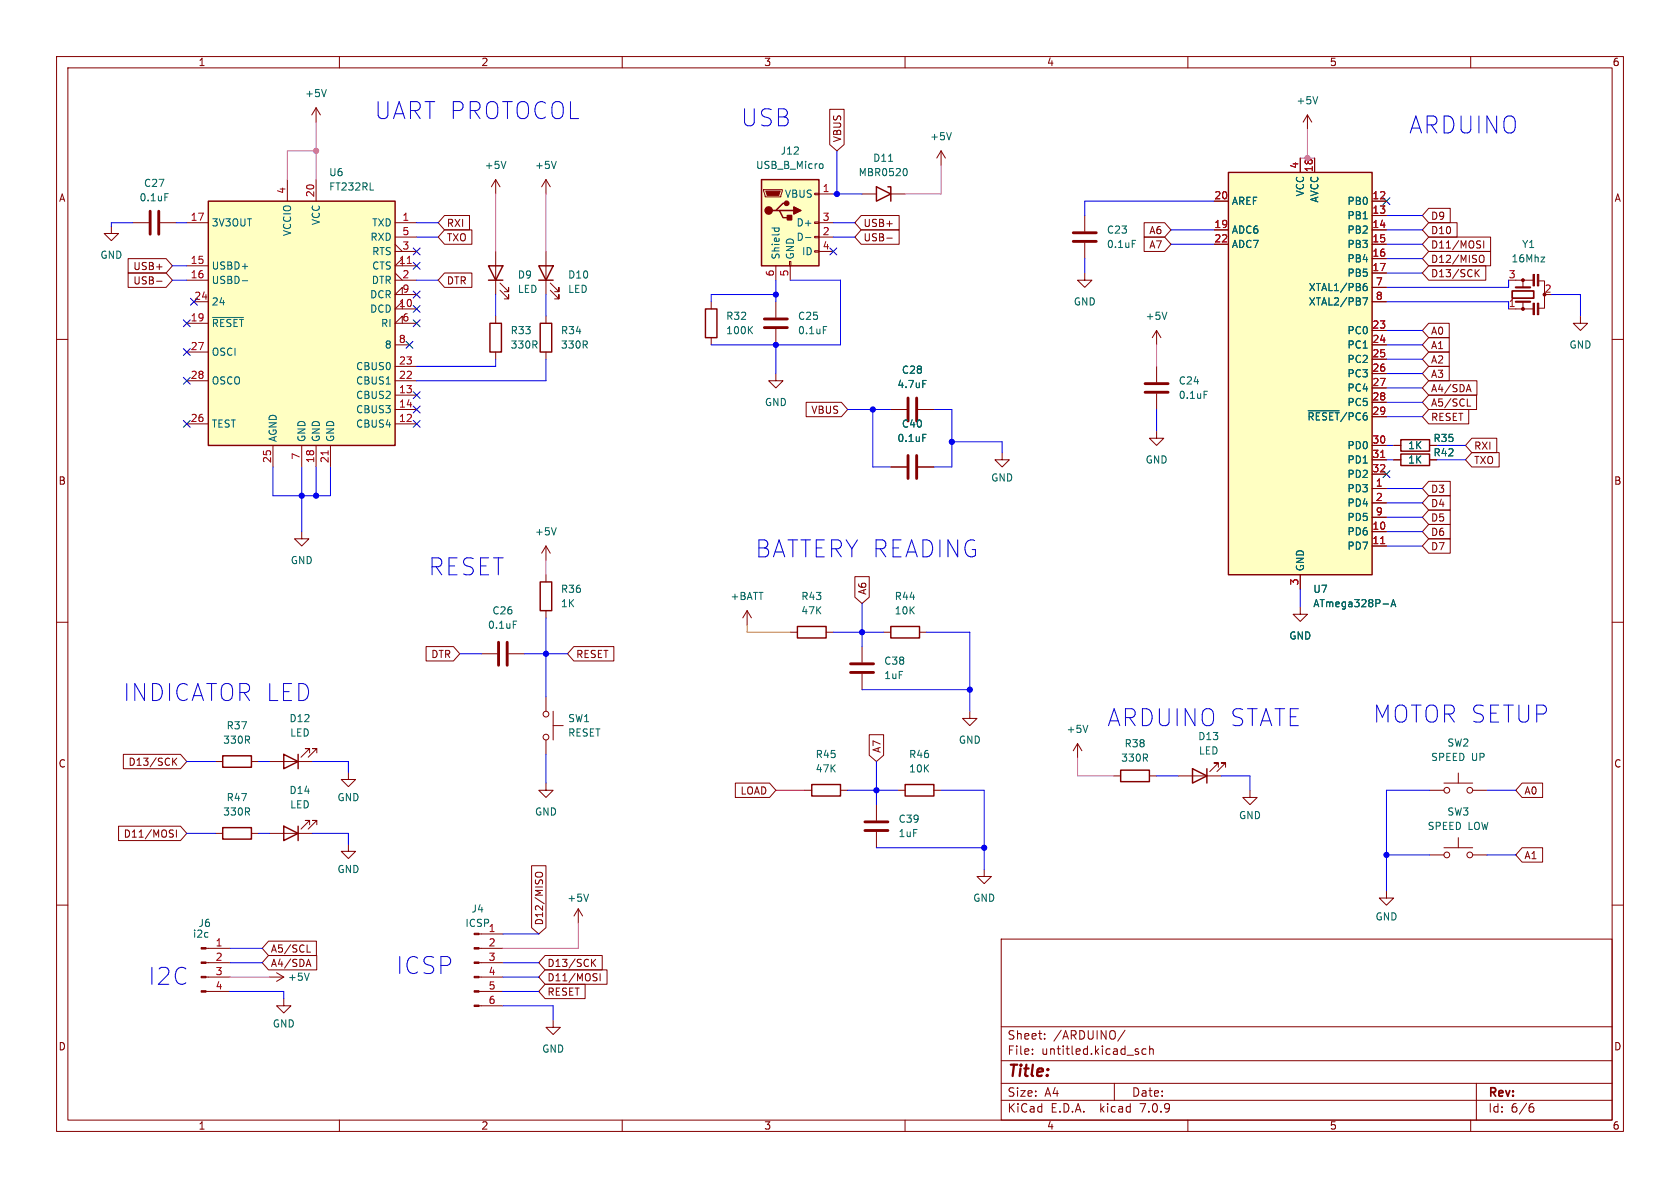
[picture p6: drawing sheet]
<svg xmlns="http://www.w3.org/2000/svg" width="297mm" height="210mm" viewBox="0 0 297 210" stroke-linecap="round" stroke-linejoin="round" font-family="sans-serif">
<g fill="none" stroke="#840000" stroke-width=".18">
<path d="M10 10h277v190h-277zM12 12h273v186h-273zM55.9 19.1v2.5M55.9 19.1l-.8 1.2M55.9 19.1l.7 1.2M60 10v2M110 10v2M146.7 19.3h2.5v6.3l-1.2 1.1-1.3-1.1zM160 10v2M210 10v2M260 10v2M23.5 39.4h2.8"/>
<path d="M28.3 39.4h2.8M33 39.4h3.8M50.8 31.8v3.8M55.9 31.8v3.8M69.8 39.4h3.9M78.6 38.1h4.4v2.5h-4.4l-1.1-1.2zM87.6 31.8l-.7 1.2M87.6 31.8v2.5M87.6 31.8l.8 1.2M96.5 31.8l-.7 1.2M96.5 31.8v2.5M96.5 31.8l.8 1.2"/>
<path d="M135 33.5h3.3v.3l-.3 1h-2.7zM144 39.2h.8v.3h-.8zM144 34.2h.8v.2h-.8zM144.8 34.3h2.5M144.8 39.4h2.5M152.2 38.1h6.8v2.5h-6.8l-1.1-1.2zM152.4 34.3h2.5M157.5 34.3h2.5M166.4 26.7l-.8 1.2M166.4 26.7v2.5M166.4 26.7l.7 1.2M191.8 38.1v2.8"/>
<path d="M202.3 39.4h3.6l1.1 1.2-1.1 1.3h-3.6zM214.6 35.6h2.6M229.9 27.9v2.6M231.1 20.3l-.7 1.3M231.1 20.3v2.6M231.1 20.3l.8 1.3M232.4 27.9v2.6M242.6 35.6h2.5M242.6 38.1h2.5M252.6 39.4h5v2.5h-5l-1.1-1.3zM252.6 36.8h3.8v2.6h-3.8l-1.1-1.3zM10 60h2"/>
<path d="M19.7 40v1.3h1.3l-1.3 1.2-1.3-1.2h1.3M22.7 48.3h6.7l1.1 1.2-1.1 1.3h-6.7zM22.7 45.7h6.7l1.1 1.3-1.1 1.3h-6.7zM27.7 49.7h.9M33 49.5h3.8M33 47h3.8M33 57.2h3.8M34.3 53.3h2.5M69.8 49.5h3.9M69.8 41.9h3.9M69.8 44.5h3.9M69.8 48.3l1.3 1.2"/>
<path d="M69.8 43.2l1.3 1.3M71.1 54.6v-1.3l-1.3 1.3h3.9M71.1 47v-1.3l-1.3 1.3h3.9M71.1 57.2v-1.3l-1.3 1.3h3.9M71.1 52.1v-1.3l-1.3 1.3h3.9M78.6 40.6h4.8v2.6h-4.8l-1.1-1.3zM78.6 48.3h4.8v2.5h-4.8l-1.1-1.3zM87.6 44.5v7.6M87.6 55.9v1.3M88.4 51.3l1.5 1.5v-.7v.7h-.7M88.4 50l1.5 1.6v-.8v.8h-.7M96.5 44.5v7.6"/>
<path d="M96.5 55.9v1.3M97.3 51.3l1.5 1.5v-.7v.7h-.8M97.3 50l1.5 1.6v-.8v.8h-.8M125.7 53.3v1.3M125.7 59.7v1.3M137.2 47v2.5M137.2 53.3v2.8M137.2 58.2v2.8M139.6 46.2h.2v.8h-.2zM139.7 47v2.5M144 44.3h.8v.3h-.8zM144 41.8h.8v.2h-.8z"/>
<path d="M144.8 41.9h2.5M144.8 44.5h2.5M152.2 40.6h6.8v2.6h-6.8l-1.1-1.3zM156.8 42.1h.9M191.8 48.3v1.2h1.2l-1.2 1.3-1.3-1.3h1.3M191.8 42.9v2.8M202.3 41.9h3.6l1.1 1.3-1.1 1.3h-3.6zM204.5 58.4l-.8 1.3M204.5 58.4v2.6M204.5 58.4l.7 1.3M214.6 40.6h2.6M214.6 43.2h2.6"/>
<path d="M242.6 40.6h2.5M242.6 43.2h2.5M242.6 45.7h2.5M242.6 48.3h2.5M242.6 58.4h2.5M242.6 50.8h2.5M242.6 53.3h2.5M252.6 44.4h10.9v2.6h-10.9l-1.1-1.3zM252.6 59.7h3.6v2.5h-3.6l-1.1-1.2zM252.6 47h10.1v2.5h-10.1l-1.1-1.2zM252.6 41.9h10.9v2.6h-10.9l-1.1-1.3zM252.6 57.1h3.6v2.6h-3.6l-1.1-1.3z"/>
<path d="M261 48.2l.5 .7M261.5 47.7l-.7 .7M261.5 43.2l.3 .3-.3 .4M261.6 45.3l.2-.2a.43 .43 0 0 1 .6 .4v.5a.43 .43 0 0 1-.3 .4 .43 .43 0 0 1-.5-.2M261.6 42.6h.2M262.3 42.6v1.3M266.7 54.6h4.3M268 49.5h3M269.2 49.5v1.3M269.2 53.5v1.1M272 49.7h1v4.8h-1.1M279.4 55.9v1.3h1.3l-1.3 1.2-1.3-1.2h1.3"/>
<path d="M285 60h2M33 74.9h3.8M33 67.3h3.8M33 62.2h3.8M48.3 78.7v3.9M53.3 78.7v3.9M55.9 78.7v3.9M58.4 78.7v3.9M69.8 61h2.6M69.8 72.4h3.9M69.8 74.9h3.9M69.8 69.9h3.9"/>
<path d="M69.8 67.3h3.9M69.8 64.8h3.9M87.6 62.2v1.3M96.5 62.2v1.3M137.2 66v1.3h1.2l-1.2 1.3-1.3-1.3h1.3M142.5 71.1h6.2l1.2 1.3-1.2 1.3h-6.2zM157.5 72.4h2.8M162.3 72.4h2.8M204.5 76.2v1.3h1.2l-1.2 1.2-1.3-1.2h1.3M204.5 64.8v2.8M204.5 69.6v2.8M242.6 61h2.5"/>
<path d="M242.6 63.5h2.5M242.6 66h2.5M242.6 68.6h2.5M242.6 71.1h2.5M242.6 73.7h2.5M242.6 78.7h2.5M246.4 78.7h1.2M252.6 62.2h3.6v2.6h-3.6l-1.1-1.3zM252.6 67.3h8.5v2.6h-8.5l-1.1-1.3zM252.6 69.8h8.4v2.6h-8.4l-1.1-1.3zM252.6 64.8h3.6v2.5h-3.6l-1.1-1.3zM252.6 72.4h7.1v2.5h-7.1l-1.1-1.2z"/>
<path d="M252.7 78.7h1.3M259.3 68.9h.6M259.4 71.8h.6M259.6 68l.5 1.3M260.2 77.5h4.4v2.5h-4.4l-1.1-1.3zM53.3 94v1.3h1.3l-1.3 1.2-1.2-1.2h1.2M96.5 96.5v2.6M96.5 96.5l-.7 1.3M96.5 96.5l.8 1.3M157.5 82.6h2.8M162.3 82.6h2.8M177.2 80v1.3h1.2l-1.2 1.3-1.3-1.3h1.3"/>
<path d="M242.6 86.4h2.5M242.6 94h2.5M242.6 96.5h2.5M242.6 88.9h2.5M242.6 81.3h2.5M242.6 83.8h2.5M242.6 91.4h2.5M246.4 81.3h1.2M252.6 92.7h3.8v2.6h-3.8l-1.1-1.3zM252.6 85.1h3.8v2.5h-3.8l-1.1-1.2zM252.6 95.2h3.8v2.6h-3.8l-1.1-1.3zM252.6 90.2h3.8v2.5h-3.8l-1.1-1.3z"/>
<path d="M252.6 87.6h3.8v2.6h-3.8l-1.1-1.3zM252.7 81.3h1.3M260.2 80h4.8v2.6h-4.8l-1.1-1.3zM10 110h2M75.3 114.3h4.9l1.1 1.3-1.1 1.2h-4.9zM85.1 115.6h2.8M89.9 115.6h2.8M96.5 101.6v1.3M96.5 108v1.2M101.4 114.3h7.1v2.5h-7.1l-1.1-1.2zM132.1 108l-.8 1.2M132.1 108v2.5"/>
<path d="M132.1 108l.7 1.2M139.7 111.8h1.3M146 111.8h1.3M151.1 101.9h2.6v3.7l-1.3 1.1-1.3-1.1zM152.4 114.3v2.8M152.4 119.1v2.8M156.2 111.8h1.3M162.6 111.8h1.2M229.9 107.3v1.3h1.2l-1.2 1.3-1.3-1.3h1.3M229.9 101.6v2.5M285 110h2M21.8 133.3h10.1l1.1 1.3-1.1 1.3h-10.1z"/>
<path d="M30.7 134.6l.5 .7M31.2 134l-.7 .7M38.1 134.6h1.3M44.4 134.6h1.3M47.6 134.6h7.6M54.7 133.1v-.8h-.7h.7l-1.5 1.6M56 133.1v-.8h-.8h.8l-1.5 1.6M61.6 136.5v1.3h1.3l-1.3 1.3-1.3-1.3h1.3M96.5 138.4v1.3h1.3l-1.3 1.3-1.3-1.3h1.3M96.5 123.2v2.5M96.5 130.8v2.6M97.8 128.3h1.8"/>
<path d="M97.8 125.7v5.1M130 138.4h6l1.2 1.3-1.2 1.3h-6zM142.2 139.7h1.3M148.6 139.7h1.3M153.7 129.9h2.5v3.6l-1.3 1.1-1.2-1.1zM158.7 139.7h1.3M165.1 139.7h1.3M171.4 125.7v1.3h1.3l-1.3 1.3-1.2-1.3h1.2M190.5 131.4l-.8 1.3M190.5 131.4v2.6M190.5 131.4l.8 1.3M196.8 137.2h1.3"/>
<path d="M203.2 137.2h1.3M208.3 137.2h7.6M215.4 135.6v-.7h-.8h.8l-1.5 1.5M216.7 135.6v-.7h-.8h.8l-1.6 1.5M221 139.7v1.3h1.2l-1.2 1.2-1.3-1.2h1.3M252.7 139.7h2.6M255.3 138.4h5M257.8 136.7v1.7M260.3 139.7h2.6M269.1 138.4h3.6v2.6h-3.6l-1.1-1.3zM10 160h2M21 146h10.9l1.1 1.3-1.1 1.3h-10.9z"/>
<path d="M30.4 147.4l.2 .2-.2 .4M30.5 146.7l.1 .1M31.2 146.7v1.3M38.1 147.3h1.3M44.4 147.3h1.3M47.6 147.3h7.6M54.7 145.8v-.8h-.7h.7l-1.5 1.6M56 145.8v-.8h-.8h.8l-1.5 1.6M61.6 149.2v1.3h1.3l-1.3 1.3-1.3-1.3h1.3M94 153h2.5v11l-1.3 1.1-1.2-1.1zM94.8 155l-.1-.3a.43 .43 0 0 1 .4-.5h.4a.43 .43 0 0 1 .4 .3 .43 .43 0 0 1-.2 .5M154.9 142.2v2.8"/>
<path d="M154.9 147.1v2.8M174 153.7v1.2h1.3l-1.3 1.3-1.3-1.3h1.3M245.1 157.5v1.3h1.3l-1.3 1.2-1.3-1.2h1.3M252.7 151.1h2.6M255.3 149.9h5M257.8 148.1v1.8M260.3 151.1h2.6M269.1 149.9h3.6v2.5h-3.6l-1.1-1.3zM285 160h2M36.4 172.7h4.2M36.4 175.3h4.2M36.4 170.2h4.2"/>
<path d="M36.4 167.6h4.2M47.5 168.9h8.5v2.6h-8.5l-1.1-1.3zM47.5 166.4h8.4v2.5h-8.4l-1.1-1.3zM47.6 172.7h2.6M48.9 172l1.3 .7M50.2 176.5v1.3h1.2l-1.2 1.3-1.3-1.3h1.3M50.2 172.7l-1.3 .8M54.2 170.5h.6M54.3 168.3h.6M54.5 169.6l.5 1.3M84.7 172.7h4.2M84.7 175.3h4.2"/>
<path d="M84.7 170.2h4.2M84.7 167.6h4.2M84.7 177.8h4.2M84.7 165.1h4.2M96.4 168.9h10.1v2.6h-10.1l-1.2-1.3zM96.4 171.4h10.9v2.6h-10.9l-1.2-1.3zM96.4 174h7v2.5h-7l-1.2-1.2zM102.2 160.7l-.7 1.2M102.2 160.7v2.5M102.2 160.7l.8 1.2M104.8 170.1l.5 .8M105.3 169.6l-.7 .7"/>
<path d="M105.3 172.8l.2 .2-.2 .4M105.4 172.1l.1 .1M106.1 172.1v1.3M177 166h108v32h-108zM60 198v2M97.8 180.3v1.3h1.3l-1.3 1.3-1.3-1.3h1.3M110 198v2M160 198v2M177 194.5h108M177 191.5h108M177 187.5h108M177 181.5h108"/>
<path d="M182.5 186.3v.1M182.5 185.5v.1M184.7 183.6v.1M184.7 182.8v.1M197 191.5v3M198.9 182.1l-1.3 2M201.2 186v.3M202.6 185.5l-.4-.1-.3 .3v.4l.1 .2h.6M203.2 185.5l.3-.1 .3 .1 .1 .9M203.2 184.9v1.5M210 198v2M260 198v2"/>
<path d="M261 191.5v6.5M270.6 195.7h.3l.3 .3-.1 .5-.5 .1M271 195.1l-.4 .1"/>
<circle cx="96.5" cy="126.2" r=".51"/>
<circle cx="96.5" cy="130.3" r=".51"/>
<circle cx="255.8" cy="139.7" r=".51"/>
<circle cx="259.8" cy="139.7" r=".51"/>
<circle cx="255.8" cy="151.1" r=".51"/>
<circle cx="259.8" cy="151.1" r=".51"/>
</g>
<g fill="#840000" stroke="#840000" stroke-width=".18">
<path d="M271.8 53.6h.2v2h-.2z"/>
<path d="M271 53.6h.3v2h-.3z"/>
<path d="M271.8 48.5h.2v2h-.2z"/>
<path d="M271 48.5h.3v2h-.3z"/>
<path d="M35.6 175.1h.8v.3h-.8z"/>
<path d="M35.6 172.6h.8v.2h-.8z"/>
<path d="M35.6 170.1h.8v.2h-.8z"/>
<path d="M35.6 167.5h.8v.3h-.8z"/>
<path d="M135.4 33.8h2.5l-.2 .7h-2.1z"/>
<path d="M83.8 177.7h.9v.2h-.9z"/>
<path d="M83.8 175.1h.9v.3h-.9z"/>
<path d="M83.8 172.6h.9v.2h-.9z"/>
<path d="M83.8 170.1h.9v.2h-.9z"/>
<path d="M83.8 167.5h.9v.3h-.9z"/>
<path d="M83.8 165h.9v.2h-.9z"/>
<circle cx="269.2" cy="54.6" r=".25"/>
<circle cx="269.2" cy="49.5" r=".25"/>
</g>
<path d="M267.3 51.4h3.8v1.3h-3.8z" fill="none" stroke="#840000" stroke-width=".3"/>
<path d="M268 53.3h2.5M268 50.8h2.5" fill="none" stroke="#840000" stroke-width=".38"/>
<g fill="none" stroke="#006464" stroke-width=".18">
<path d="M57.7 15.8l-.4 1.3M233 17.1l-.5 1.3M29.1 34.2h.7M65.4 33.6h.6M89.4 28.5l-.4 1.3M98.3 28.5l-.4 1.3M145.1 28.9l.3 .1 .1 .2-.1 .5-.3 .1M157.1 28.5h.7M160.1 29.8a.79 .79 0 0 1 0 1.3M168.2 23.4l-.4 1.3M37.6 56.1h5.5M42.8 49.6h1"/>
<path d="M132.5 58.3l.5 .7M133 57.7l-.7 .8M136.5 40.3h1.2M137 40.3l-.1 .4M137.7 40.3v.4M142.4 42h1M145.6 57.7h.6M200.2 42.5h.6M206.3 55.2l-.4 1.3M240.9 52.6h.9l-.6 1.3M241.1 50.7l.4-.1 .2 .2-.1 .5-.4 .1-.1-.1M241.6 50.1l-.4 .1-.1 .2"/>
<path d="M272.4 45.5h.7l-.7 .8h.7M163.1 76.8h.6M163.1 67.3h.6M212.9 69.2h.6M231.3 72.6h5.5M98.3 93.3l-.4 1.3M90.7 109.8h.6M244.5 106.8h1M245.9 107.3l.4-1.3 .4 1.3M246 106.9h.6M192.3 128.2l-.4 1.3M104 158.1l-.4 1.2"/>
<path d="M54.7 172l-.5 1.3"/>
</g>
<g fill="#ffffc2" stroke="#ffffc2" stroke-width=".18">
<path d="M217.2 30.5h25.4v71.1h-25.4z"/>
<path d="M134.6 31.8h10.2v15.2h-10.2z"/>
<path d="M36.8 35.6h33v43.1h-33z"/>
</g>
<g fill="none" stroke="#840000" stroke-width=".25">
<path d="M36.8 35.6h33v43.1h-33zM134.6 31.8h10.2v15.2h-10.2zM137.2 37.2h.6l.6 1.3h1.3M137.8 37.2h2.5M139.1 35.9h-.7l-1.2 1.3h-.7M154.9 33l2.6 1.3-2.6 1.3zM157 33h.5v2.6M217.2 30.5h25.4v71.1h-25.4zM86.4 47h2.5l-1.3 2.5zM86.4 49.5h2.5M86.6 57.2h2v5h-2zM95.2 47h2.6l-1.3 2.5z"/>
<path d="M95.2 49.5h2.6M95.5 57.2h2v5h-2zM124.7 54.6h2v5.1h-2zM247.6 77.7h5.1v2.1h-5.1zM247.6 80.3h5.1v2h-5.1zM95.5 102.9h2v5.1h-2zM141 110.7h5v2.1h-5zM157.5 110.7h5.1v2.1h-5.1zM39.4 133.6h5v2h-5zM50.2 133.4l2.5 1.2-2.5 1.3zM52.7 133.4v2.5M143.5 138.7h5.1v2h-5.1z"/>
<path d="M160 138.7h5.1v2h-5.1zM198.1 136.1h5.1v2.1h-5.1zM210.8 135.9l2.6 1.3-2.6 1.2zM213.4 135.9v2.5M39.4 146.3h5v2h-5zM50.2 146.1l2.5 1.2-2.5 1.3zM52.7 146.1v2.5"/>
</g>
<path d="M72 46.6h.7M58 79.7v.7M244.1 96.1h.7M244.1 80.9h.7" fill="none" stroke="#a90000" stroke-width=".18"/>
<g fill="none" stroke="#840000" stroke-width=".51">
<path d="M26.5 37.3v4.1M28.1 37.3v4.1M135.1 57.9h4.1M135.1 56.4h4.1M189.7 41.1h4.1M189.7 42.7h4.1M160.5 70.4v4M162.1 70.4v4M202.4 69.3h4.1M202.4 67.8h4.1M160.5 80.5v4.1M162.1 80.5v4.1"/>
<path d="M88.1 113.5v4.1M89.7 113.5v4.1M150.4 118.9h4M150.4 117.3h4M152.9 146.8h4.1M152.9 145.3h4.1"/>
</g>
<g fill="#840000" stroke="#840000" stroke-width=".25">
<path d="M140.3 36.6l1.3 .6-1.3 .6z"/>
<path d="M139.2 38.1h.8v.8h-.8z"/>
<circle cx="135.9" cy="37.2" r=".63"/>
<circle cx="139.1" cy="35.9" r=".38"/>
</g>
<g fill="none" stroke="#00f" stroke-width=".18">
<path d="M23.5 39.4h-3.8v.6M31.1 39.4h1.9M73.7 39.4h3.8M147.3 39.4h3.8M147.3 34.3h5.1M148 26.7v7.6M214.6 35.6h-22.8v2.5M245.1 38.1h6.4M30.5 47h2.5M30.5 49.5h2.5M73.7 49.5h3.8M73.7 41.9h3.8"/>
<path d="M87.6 52.1v3.8M96.5 52.1v3.8M137.2 49.5v3.8M137.2 52.1h-11.5v1.2M139.7 49.5h8.9v11.5h-22.9M147.3 41.9h3.8M191.8 45.7v2.6M207 43.2h7.6M207 40.6h7.6M245.1 53.3h21.6M245.1 58.4h6.4M245.1 48.3h6.4"/>
<path d="M245.1 45.7h6.4M245.1 43.2h6.4M245.1 40.6h6.4M266.7 49.5v1.3h-21.6M274.3 52.1h5.1v3.8M87.6 63.5v1.3h-13.9M96.5 63.5v3.8h-22.8M137.2 61v5M149.9 72.4h7.6M154.3 72.4v10.2h3.2M165.1 72.4h3.2v10.2h-3.2M168.3 78.1h8.9v1.9"/>
<path d="M204.5 72.4v3.8M245.1 63.5h6.4M245.1 78.7h1.3M245.1 61h6.4M245.1 71.1h6.4M245.1 73.7h6.4M245.1 66h6.4M245.1 68.6h6.4M254 78.7h5.1M48.3 82.6v5h10.1v-5M53.3 82.6v11.4M55.9 82.6v5"/>
<path d="M245.1 81.3h1.3M245.1 86.4h6.4M245.1 88.9h6.4M245.1 91.4h6.4M245.1 94h6.4M245.1 96.5h6.4M254 81.3h5.1M81.3 115.6h3.8M92.7 115.6h7.6M96.5 109.2v14M147.3 111.8h8.9M152.4 106.7v7.6"/>
<path d="M163.8 111.8h7.6v13.9M229.9 104.1v3.2M33 134.6h5.1M45.7 134.6h1.9M55.2 134.6h6.4v1.9M96.5 133.4v5M149.9 139.7h8.8M152.4 121.9h19M154.9 134.6v7.6M166.4 139.7h7.6v14M204.5 137.2h3.8M215.9 137.2h5.1v2.5"/>
<path d="M252.7 139.7h-7.6v17.8M262.9 139.7h5.1M33 147.3h5.1M45.7 147.3h1.9M55.2 147.3h6.4v1.9M154.9 149.9h19.1M245.1 151.1h7.6M262.9 151.1h5.1M40.6 170.2h5.8M40.6 175.3h9.6v1.2M40.6 167.6h5.8M88.9 170.2h6.3"/>
<path d="M88.9 175.3h6.3M88.9 172.7h6.3M88.9 177.8h8.9v2.5M88.9 165.1h6.3"/>
</g>
<path d="M55.9 21.6v10.2M55.9 26.7h-5.1v5.1M87.6 34.3v10.2M96.5 34.3v10.2M166.4 29.2v5.1h-6.4M229.9 27.9h2.5M231.1 22.9v5M204.5 61v3.8M96.5 99.1v2.5M190.5 134v3.2h6.3M40.6 172.7h7M102.2 163.2v4.4h-13.3" fill="none" stroke="#f0f" stroke-width=".18"/>
<path d="M132.1 110.5v1.3h7.6" fill="none" stroke="#f90" stroke-width=".18"/>
<path d="M137.2 139.7h5" fill="none" stroke="#f00" stroke-width=".18"/>
<g fill="none" stroke="#000084" stroke-width=".18">
<path d="M244.5 35l1.2 1.2M245.7 35l-1.2 1.2M32.4 56.5l1.2 1.3M33.6 56.5l-1.2 1.3M33.7 52.7l1.2 1.2M34.9 52.7l-1.2 1.2M73.1 51.5l1.2 1.2M73.1 46.4l1.2 1.2M73.1 43.8l1.2 1.3M73.1 56.5l1.2 1.3M73.1 54l1.2 1.2M74.3 51.5l-1.2 1.2"/>
<path d="M74.3 46.4l-1.2 1.2M74.3 43.8l-1.2 1.3M74.3 56.5l-1.2 1.3M74.3 54l-1.2 1.2M146.7 43.8l1.2 1.3M147.9 43.8l-1.2 1.3M32.4 61.6l1.2 1.2M32.4 74.3l1.2 1.2M32.4 66.7l1.2 1.2M33.6 61.6l-1.2 1.2M33.6 74.3l-1.2 1.2M33.6 66.7l-1.2 1.2"/>
<path d="M71.8 60.4l1.2 1.2M73 60.4l-1.2 1.2M73.1 74.3l1.2 1.2M73.1 71.8l1.2 1.2M73.1 69.2l1.2 1.3M74.3 74.3l-1.2 1.2M74.3 71.8l-1.2 1.2M74.3 69.2l-1.2 1.3M244.5 83.2l1.2 1.2M245.7 83.2l-1.2 1.2"/>
</g>
<g fill="#00f" stroke="#00f" stroke-width=".18">
<circle cx="55.9" cy="87.6" r=".46"/>
<circle cx="53.3" cy="87.6" r=".46"/>
<circle cx="137.2" cy="61" r=".46"/>
<circle cx="168.3" cy="78.1" r=".46"/>
<circle cx="96.5" cy="115.6" r=".46"/>
<circle cx="154.9" cy="139.7" r=".46"/>
<circle cx="171.4" cy="121.9" r=".46"/>
<circle cx="152.4" cy="111.8" r=".46"/>
<circle cx="174" cy="149.9" r=".46"/>
<circle cx="245.1" cy="151.1" r=".46"/>
<circle cx="137.2" cy="52.1" r=".46"/>
<circle cx="154.3" cy="72.4" r=".46"/>
<circle cx="148" cy="34.3" r=".46"/>
</g>
<g fill="#f0f" stroke="#f0f" stroke-width=".18">
<circle cx="55.9" cy="26.7" r=".46"/>
<circle cx="231.1" cy="27.9" r=".46"/>
</g>
<g font-size="4.2" fill="#0000c2">
<text x="66" y="21.3">UART PROTOCOL</text>
<text x="130.8" y="22.6">USB</text>
<text x="248.9" y="23.9">ARDUINO</text>
<text x="75.6" y="102">RESET</text>
<text x="133.3" y="98.8">BATTERY READING</text>
<text x="21.6" y="124.2">INDICATOR LED</text>
<text x="195.6" y="128.7">ARDUINO STATE</text>
<text x="242.6" y="128">MOTOR SETUP</text>
<text x="69.8" y="172.5">ICSP</text>
<text x="26" y="174.4">I2C</text>
</g>
<text font-size="2.8" fill="#840000" x="178" y="190.9">Title:</text>
<g font-size="2.1" fill="#840000">
<text x="178" y="184">Sheet:</text>
<text x="186.2" y="184">/ARDUINO/</text>
<text x="178" y="186.7">File:</text>
<text x="184.1" y="186.7">untitled.kicad_sch</text>
<text x="178" y="196.9">KiCad</text>
<text x="178" y="194.1">Size:</text>
<text x="184.7" y="194.1">A4</text>
<text x="185.7" y="196.9">E.D.A.</text>
<text x="194.6" y="196.9">kicad</text>
<text x="200" y="194.1">Date:</text>
<text x="201.8" y="196.9">7.0.9</text>
<text x="263" y="194.3">Rev:</text>
<text x="263" y="196.9">Id:</text>
<text x="267.1" y="196.9">6/6</text>
</g>
<g font-size="1.8" fill="#840000">
<text x="35" y="11.9">1</text>
<text x="85" y="11.9">2</text>
<text x="135" y="11.9">3</text>
<text x="185" y="11.9">4</text>
<text x="235" y="11.9">5</text>
<text x="285" y="11.9">6</text>
<text x="148.9" y="25.2" transform="rotate(-90 148.9 25.2)">VBUS</text>
<text x="10.3" y="35.9">A</text>
<text x="285.3" y="35.9">A</text>
<text x="78.9" y="40.3">RXI</text>
<text x="152.6" y="40.3">USB+</text>
<text x="203.1" y="41.6">A6</text>
<text x="252.9" y="41.6">D10</text>
<text x="252.9" y="39.1">D9</text>
<text x="23.5" y="47.9">USB+</text>
<text x="78.9" y="42.9">TXO</text>
<text x="152.6" y="42.9">USB-</text>
<text x="203.1" y="44.1">A7</text>
<text x="252.9" y="46.7">D12/MISO</text>
<text x="252.9" y="44.1">D11/MOSI</text>
<text x="23.5" y="50.5">USB-</text>
<text x="78.9" y="50.5">DTR</text>
<text x="252.9" y="49.2">D13/SCK</text>
<text x="252.9" y="59.4">A0</text>
<text x="252.9" y="61.9">A1</text>
<text x="252.9" y="64.5">A2</text>
<text x="252.9" y="69.5">A4/SDA</text>
<text x="252.9" y="67">A3</text>
<text x="143.3" y="73.3">VBUS</text>
<text x="252.9" y="72.1">A5/SCL</text>
<text x="252.9" y="74.6">RESET</text>
<text x="260.5" y="79.7">RXI</text>
<text x="260.5" y="82.2">TXO</text>
<text x="10.3" y="85.9">B</text>
<text x="252.9" y="87.3">D3</text>
<text x="252.9" y="89.9">D4</text>
<text x="285.3" y="85.9">B</text>
<text x="252.9" y="94.9">D6</text>
<text x="252.9" y="92.4">D5</text>
<text x="252.9" y="97.5">D7</text>
<text x="153.4" y="105.3" transform="rotate(-90 153.4 105.3)">A6</text>
<text x="76.1" y="116.5">DTR</text>
<text x="101.8" y="116.5">RESET</text>
<text x="10.3" y="135.9">C</text>
<text x="22.6" y="135.6">D13/SCK</text>
<text x="155.9" y="133.2" transform="rotate(-90 155.9 133.2)">A7</text>
<text x="285.3" y="135.9">C</text>
<text x="130.8" y="140.7">LOAD</text>
<text x="269.4" y="140.7">A0</text>
<text x="21.8" y="148.3">D11/MOSI</text>
<text x="269.4" y="152.1">A1</text>
<text x="96.2" y="163.7" transform="rotate(-90 96.2 163.7)">D12/MISO</text>
<text x="47.8" y="171.1">A4/SDA</text>
<text x="47.8" y="168.6">A5/SCL</text>
<text x="96.7" y="171.1">D13/SCK</text>
<text x="96.7" y="173.7">D11/MOSI</text>
<text x="96.7" y="176.2">RESET</text>
<text x="10.3" y="185.9">D</text>
<text x="285.3" y="185.9">D</text>
<text x="35" y="199.9">1</text>
<text x="85" y="199.9">2</text>
<text x="135" y="199.9">3</text>
<text x="185" y="199.9">4</text>
<text x="235" y="199.9">5</text>
<text x="285" y="199.9">6</text>
</g>
<g font-size="1.8" fill="#006464">
<text x="53.8" y="17.4">+5V</text>
<text x="229.1" y="18.6">+5V</text>
<text x="137.9" y="27.5">J12</text>
<text x="154.3" y="28.8">D11</text>
<text x="164.3" y="25">+5V</text>
<text x="24.6" y="35.8">0.1uF</text>
<text x="25.4" y="33.2">C27</text>
<text x="58.1" y="31.3">U6</text>
<text x="58.1" y="33.9">FT232RL</text>
<text x="85.6" y="30.1">+5V</text>
<text x="94.5" y="30.1">+5V</text>
<text x="133.6" y="30.1">USB_B_Micro</text>
<text x="138.7" y="35.2">VBUS</text>
<text x="151.7" y="31.3">MBR0520</text>
<text x="230.7" y="34.8" transform="rotate(-90 230.7 34.8)">VCC</text>
<text x="233.3" y="35.9" transform="rotate(-90 233.3 35.9)">AVCC</text>
<text x="37.3" y="40.2">3V3OUT</text>
<text x="51.7" y="41.8" transform="rotate(-90 51.7 41.8)">VCCIO</text>
<text x="56.7" y="39.9" transform="rotate(-90 56.7 39.9)">VCC</text>
<text x="65.7" y="40.2">TXD</text>
<text x="140.7" y="40.2">D+</text>
<text x="195.6" y="41.5">C23</text>
<text x="217.7" y="41.5">ADC6</text>
<text x="217.7" y="36.4">AREF</text>
<text x="238.1" y="36.4">PB0</text>
<text x="238.1" y="39">PB1</text>
<text x="238.1" y="41.5">PB2</text>
<text x="17.6" y="45.9">GND</text>
<text x="37.3" y="47.9">USBD+</text>
<text x="65.4" y="42.8">RXD</text>
<text x="65.7" y="47.9">CTS</text>
<text x="65.7" y="45.3">RTS</text>
<text x="138" y="46" transform="rotate(-90 138 46)">Shield</text>
<text x="140.6" y="46" transform="rotate(-90 140.6 46)">GND</text>
<text x="140.7" y="42.8">D-</text>
<text x="141.7" y="45.3">ID</text>
<text x="195.6" y="44">0.1uF</text>
<text x="217.7" y="44">ADC7</text>
<text x="238.1" y="44">PB3</text>
<text x="238.1" y="46.6">PB4</text>
<text x="267.1" y="46.6">16Mhz</text>
<text x="269" y="44">Y1</text>
<text x="37.3" y="50.4">USBD-</text>
<text x="65.3" y="52.9">DCR</text>
<text x="65.6" y="50.4">DTR</text>
<text x="91.4" y="49.4">D9</text>
<text x="91.4" y="52">LED</text>
<text x="100.3" y="52">LED</text>
<text x="100.3" y="49.4">D10</text>
<text x="231.3" y="51.7">XTAL1/PB6</text>
<text x="238.1" y="49.1">PB5</text>
<text x="37.3" y="58">~{RESET}</text>
<text x="37.3" y="54.2">24</text>
<text x="65.3" y="55.5">DCD</text>
<text x="67.3" y="58">RI</text>
<text x="90.2" y="59.3">R33</text>
<text x="99.1" y="59.3">R34</text>
<text x="128.3" y="59.3">100K</text>
<text x="128.3" y="56.7">R32</text>
<text x="141" y="56.7">C25</text>
<text x="141" y="59.3">0.1uF</text>
<text x="189.7" y="54.2">GND</text>
<text x="202.4" y="56.7">+5V</text>
<text x="231.3" y="54.2">XTAL2/PB7</text>
<text x="238.1" y="59.3">PC0</text>
<text x="37.3" y="63.1">OSCI</text>
<text x="62.8" y="65.6">CBUS0</text>
<text x="67.9" y="61.8">8</text>
<text x="90.2" y="61.8">330R</text>
<text x="99.1" y="61.8">330R</text>
<text x="238.1" y="61.8">PC1</text>
<text x="238.1" y="64.4">PC2</text>
<text x="277.4" y="61.8">GND</text>
<text x="37.3" y="68.2">OSCO</text>
<text x="62.8" y="70.7">CBUS2</text>
<text x="62.8" y="68.2">CBUS1</text>
<text x="135.1" y="72">GND</text>
<text x="158.6" y="68.8">4.7uF</text>
<text x="159.3" y="66.3">C28</text>
<text x="208.3" y="68.2">C24</text>
<text x="208.3" y="70.7">0.1uF</text>
<text x="238.1" y="66.9">PC3</text>
<text x="238.1" y="69.4">PC4</text>
<text x="238.1" y="72">PC5</text>
<text x="37.3" y="75.8">TEST</text>
<text x="62.8" y="75.8">CBUS4</text>
<text x="62.8" y="73.3">CBUS3</text>
<text x="159.3" y="75.8">C40</text>
<text x="231" y="74.5">~{RESET}/PC6</text>
<text x="49.1" y="78.2" transform="rotate(-90 49.1 78.2)">AGND</text>
<text x="54.2" y="78.2" transform="rotate(-90 54.2 78.2)">GND</text>
<text x="56.7" y="78.2" transform="rotate(-90 56.7 78.2)">GND</text>
<text x="59.3" y="78.2" transform="rotate(-90 59.3 78.2)">GND</text>
<text x="158.6" y="78.3">0.1uF</text>
<text x="202.4" y="82.1">GND</text>
<text x="238.1" y="79.6">PD0</text>
<text x="238.1" y="82.1">PD1</text>
<text x="248.8" y="79.6">1K</text>
<text x="248.8" y="82.1">1K</text>
<text x="253.3" y="78.3">R35</text>
<text x="253.3" y="80.9">R42</text>
<text x="175.1" y="85.3">GND</text>
<text x="238.1" y="87.2">PD3</text>
<text x="238.1" y="89.8">PD4</text>
<text x="238.1" y="84.7">PD2</text>
<text x="94.5" y="94.8">+5V</text>
<text x="238.1" y="94.8">PD6</text>
<text x="238.1" y="92.3">PD5</text>
<text x="51.3" y="99.9">GND</text>
<text x="230.7" y="101.1" transform="rotate(-90 230.7 101.1)">GND</text>
<text x="238.1" y="97.4">PD7</text>
<text x="99.1" y="107.5">1K</text>
<text x="99.1" y="105">R36</text>
<text x="129" y="106.3">+BATT</text>
<text x="141.6" y="106.3">R43</text>
<text x="158.1" y="106.3">R44</text>
<text x="232.1" y="105">U7</text>
<text x="232.1" y="107.5">ATmega328P-A</text>
<text x="86.2" y="111.4">0.1uF</text>
<text x="87" y="108.8">C26</text>
<text x="141.6" y="108.8">47K</text>
<text x="158.1" y="108.8">10K</text>
<text x="227.8" y="113.3">GND</text>
<text x="156.2" y="117.7">C38</text>
<text x="156.2" y="120.2">1uF</text>
<text x="39.4" y="131.7">330R</text>
<text x="40" y="129.1">R37</text>
<text x="51.1" y="127.9">D12</text>
<text x="51.2" y="130.4">LED</text>
<text x="100.3" y="130.4">RESET</text>
<text x="100.3" y="127.9">SW1</text>
<text x="169.4" y="131.7">GND</text>
<text x="188.5" y="129.8">+5V</text>
<text x="211.7" y="131">D13</text>
<text x="144.1" y="134.2">R45</text>
<text x="144.1" y="136.8">47K</text>
<text x="160.6" y="134.2">R46</text>
<text x="160.6" y="136.8">10K</text>
<text x="198.1" y="134.8">330R</text>
<text x="198.7" y="132.3">R38</text>
<text x="211.9" y="133.6">LED</text>
<text x="252.9" y="134.7">SPEED UP</text>
<text x="255.8" y="132.2">SW2</text>
<text x="40" y="141.8">R47</text>
<text x="51.1" y="140.6">D14</text>
<text x="51.2" y="143.1">LED</text>
<text x="59.6" y="141.8">GND</text>
<text x="39.4" y="144.4">330R</text>
<text x="94.5" y="144.4">GND</text>
<text x="158.8" y="148.2">1uF</text>
<text x="158.8" y="145.6">C39</text>
<text x="218.9" y="145">GND</text>
<text x="252.3" y="146.9">SPEED LOW</text>
<text x="255.8" y="144.4">SW3</text>
<text x="59.6" y="154.5">GND</text>
<text x="83.3" y="161.5">J4</text>
<text x="100.2" y="159.6">+5V</text>
<text x="172" y="159.6">GND</text>
<text x="34" y="166">i2c</text>
<text x="35" y="164.1">J6</text>
<text x="82.2" y="164.1">ICSP</text>
<text x="86.3" y="164.8">1</text>
<text x="243.1" y="162.9">GND</text>
<text x="50.8" y="173.6">+5V</text>
<text x="48.1" y="181.8">GND</text>
<text x="95.8" y="186.3">GND</text>
</g>
<g font-size="1.8" fill="#a90000">
<text x="229.6" y="29.9" transform="rotate(-90 229.6 29.9)">4</text>
<text x="50.5" y="34.4" transform="rotate(-90 50.5 34.4)">4</text>
<text x="55.6" y="35" transform="rotate(-90 55.6 35)">20</text>
<text x="145.3" y="34">1</text>
<text x="214.6" y="35.3">20</text>
<text x="232.2" y="30.5" transform="rotate(-90 232.2 30.5)">18</text>
<text x="242.5" y="35.3">12</text>
<text x="33.6" y="39.1">17</text>
<text x="71" y="39.1">1</text>
<text x="71" y="41.7">5</text>
<text x="145.3" y="41.7">2</text>
<text x="145.3" y="39.1">3</text>
<text x="214.6" y="40.4">19</text>
<text x="242.5" y="37.8">13</text>
<text x="242.5" y="40.4">14</text>
<text x="33.6" y="46.7">15</text>
<text x="70.4" y="46.7">11</text>
<text x="71" y="44.2">3</text>
<text x="145.3" y="44.2">4</text>
<text x="214.6" y="42.9">22</text>
<text x="242.5" y="42.9">15</text>
<text x="242.5" y="45.5">16</text>
<text x="33.6" y="49.3">16</text>
<text x="34.2" y="53.1">24</text>
<text x="71" y="49.3">2</text>
<text x="71" y="51.8">9</text>
<text x="136.9" y="49" transform="rotate(-90 136.9 49)">6</text>
<text x="139.4" y="49" transform="rotate(-90 139.4 49)">5</text>
<text x="242.5" y="48">17</text>
<text x="243.1" y="50.5">7</text>
<text x="243.1" y="53.1">8</text>
<text x="266.6" y="49.3">3</text>
<text x="273" y="51.8">2</text>
<text x="33.6" y="56.9">19</text>
<text x="70.4" y="54.4">10</text>
<text x="71" y="56.9">6</text>
<text x="242.5" y="58.2">23</text>
<text x="33.6" y="62">27</text>
<text x="70.4" y="60.7">8</text>
<text x="70.4" y="64.5">23</text>
<text x="242.5" y="60.7">24</text>
<text x="242.5" y="63.2">25</text>
<text x="242.5" y="65.8">26</text>
<text x="33.6" y="67.1">28</text>
<text x="70.4" y="69.6">13</text>
<text x="70.4" y="67.1">22</text>
<text x="242.5" y="68.3">27</text>
<text x="242.5" y="70.9">28</text>
<text x="33.6" y="74.7">26</text>
<text x="70.4" y="74.7">12</text>
<text x="70.4" y="72.1">14</text>
<text x="242.5" y="73.4">29</text>
<text x="48" y="82" transform="rotate(-90 48 82)">25</text>
<text x="53.1" y="81.4" transform="rotate(-90 53.1 81.4)">7</text>
<text x="55.6" y="82" transform="rotate(-90 55.6 82)">18</text>
<text x="58.2" y="82" transform="rotate(-90 58.2 82)">21</text>
<text x="242.5" y="78.5">30</text>
<text x="242.5" y="81">31</text>
<text x="242.5" y="83.6">32</text>
<text x="243.1" y="86.1">1</text>
<text x="243.1" y="88.6">2</text>
<text x="242.5" y="93.7">10</text>
<text x="243.1" y="91.2">9</text>
<text x="242.5" y="96.3">11</text>
<text x="229.6" y="103.6" transform="rotate(-90 229.6 103.6)">3</text>
<text x="38" y="167.4">1</text>
<text x="86.3" y="167.4">2</text>
<text x="38" y="169.9">2</text>
<text x="38" y="172.5">3</text>
<text x="86.3" y="169.9">3</text>
<text x="86.3" y="172.5">4</text>
<text x="38" y="175">4</text>
<text x="86.3" y="175">5</text>
<text x="86.3" y="177.5">6</text>
</g>
<text font-size="1.8" fill="#00f" x="266.6" y="54.4">1</text>
</svg>
